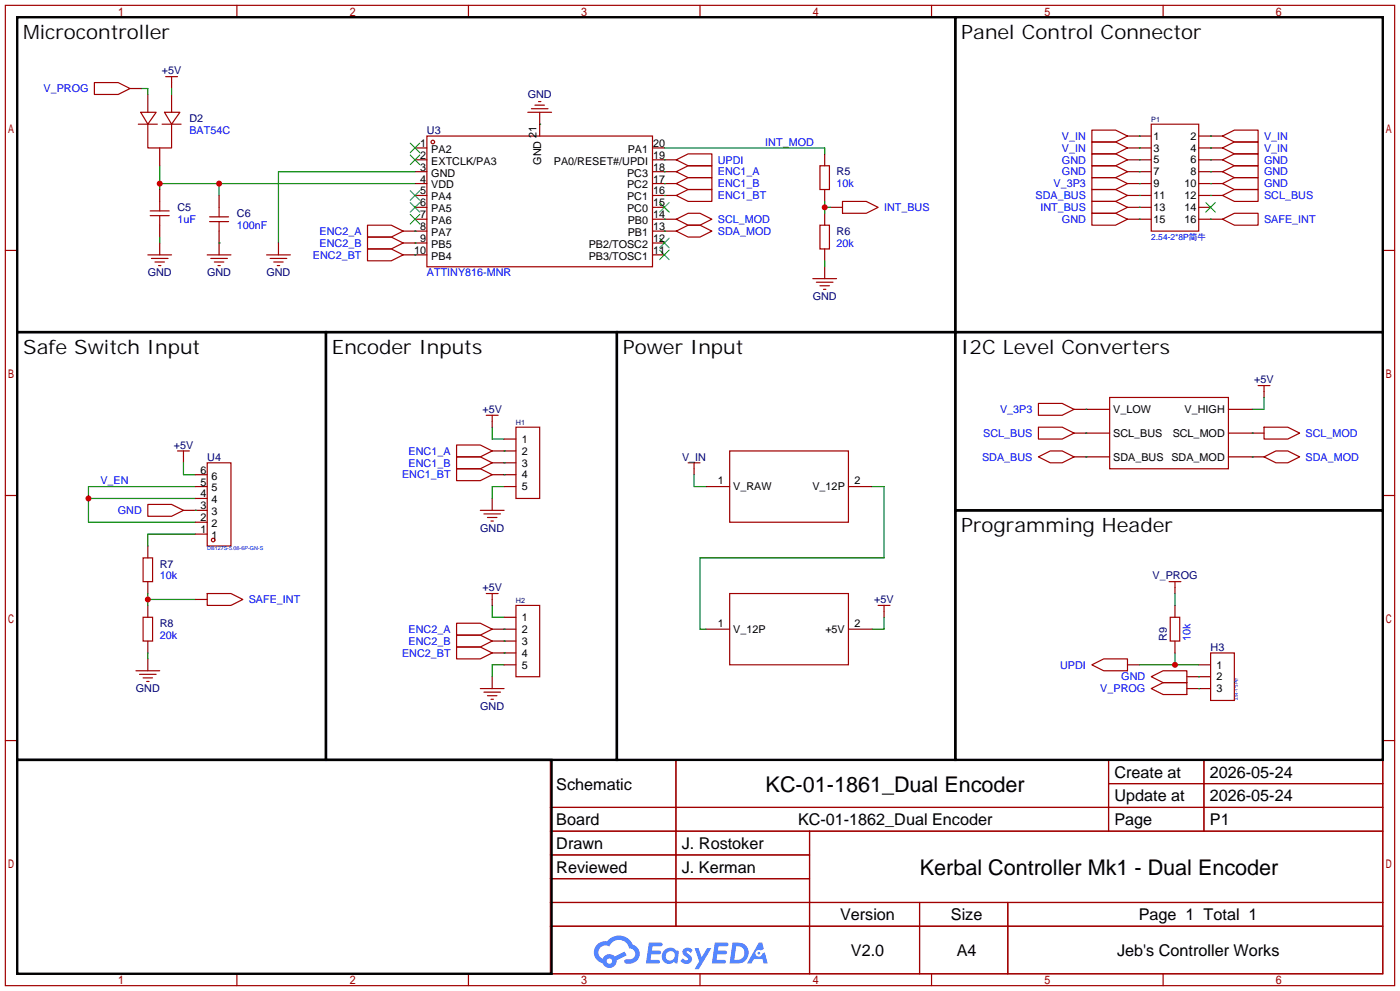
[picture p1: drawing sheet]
<svg xmlns="http://www.w3.org/2000/svg" width="299mm" height="212mm" viewBox="0 0 299 212" stroke-linecap="round" stroke-linejoin="round" font-family="sans-serif">
<g fill="none" stroke="#a10000" stroke-width=".25">
<path d="M1.1 1.1h297.2v209.6h-297.2zM3.7 3.7h292.1v204.5h-292.1zM50.7 1.1v2.6M100.2 1.1v2.6M149.7 1.1v2.6M199.3 1.1v2.6M248.8 1.1v2.6M1.1 53.5h2.6M295.8 53.5h2.5M1.1 105.9h2.6M295.8 105.9h2.5M1.1 158.3h2.6"/>
<path d="M295.8 158.3h2.5M117.7 162.4h178.1v45.8h-178.1zM117.7 172.6h178.1M117.7 177.7h178.1M144.6 162.4v35.6M173.2 177.7v30.5M237.1 162.4v15.3M237.1 167.5h58.7M257.5 162.4v15.3M117.7 182.8h55.5M117.7 192.9h178.1M117.7 187.8h55.5"/>
<path d="M117.7 198h178.1M196.7 192.9v15.3M215.6 192.9v15.3M50.7 208.2v2.5M100.2 208.2v2.5M149.7 208.2v2.5M199.3 208.2v2.5M248.8 208.2v2.5"/>
</g>
<g fill="#5487ff">
<path d="M146.3 202.8a1.3 1.3 0 0 1 1.8 .3l-.4 .6a.54 .54 0 0 0-.9-.2l.1 .2a1.28 1.28 0 0 1 .8 2 1.53 1.53 0 0 1-2.2-.3l.6-.6 .7 .5a.31 .31 0 0 0 .4-.3 .31 .31 0 0 0-.3-.3 1.12 1.12 0 0 1-.6-1.9z"/>
<path d="M148.6 202.7h.8l.7 1.9 1.2-1.9h.9l-2.7 4.5h-.9l.9-1.7z"/>
<path d="M138.8 201.5h1.6a1.31 1.31 0 0 1 1.3 .2 .4 .4 0 0 1-.4 .6h-1.7l-.2 .9h1.7a.4 .4 0 0 1 .3 .4 .4 .4 0 0 1-.4 .4h-1.7l-.1 1.2h1.3a.46 .46 0 0 1 .5 .1 .46 .46 0 0 1 .1 .5l-.3 .2h-2.6z"/>
<path d="M152.9 201.5h1.6a1.32 1.32 0 0 1 1.3 .2 .39 .39 0 0 1-.4 .6h-1.7l-.2 .9h1.7a.4 .4 0 0 1 .3 .4 .4 .4 0 0 1-.4 .4h-1.7l-.1 1.2h1.3a.46 .46 0 0 1 .5 .1 .46 .46 0 0 1 .1 .5l-.3 .2h-2.6z"/>
<path d="M162.3 201.5h.7l.4 1.3-.7 .4a.75 .75 0 0 0-1.1 .3 .75 .75 0 0 0 .5 1 .75 .75 0 0 0 1-.6l.5-.3 .6 2.4h-.8l-.3-1h-1.8l-.6 1h-.9z"/>
<path d="M156.7 201.5l-.6 4.5h1.4a2.27 2.27 0 0 0 2.6-2.3 2.27 2.27 0 0 0-2.7-2.2zM157.5 202.3a1.5 1.5 0 0 1 1.8 1.5 1.5 1.5 0 0 1-2 1.4h-.2z"/>
<path d="M142.1 203.1a1.6 1.6 0 0 0-.3 2.3 1.6 1.6 0 0 0 2.3 .2l.8 .4 .3-2.5-.2-.3h-.4a1.58 1.58 0 0 0-2.5-.1zM142.7 203.6a.98 .98 0 0 1 1.6 .5 .98 .98 0 0 1-1 1.2 .94 .94 0 0 1-.9-.6 .94 .94 0 0 1 .3-1.1z"/>
<path d="M127.8 201.9a2.37 2.37 0 0 0 1.1 4 1.54 1.54 0 0 0 1.8 1 1.54 1.54 0 0 0 1.2-1.6l2.2-1.1-.5-.8-2.1 1.1a1.57 1.57 0 0 0-2.6 .4 1.5 1.5 0 0 1-.7-2.1 1.5 1.5 0 0 1 2.1-.5 2.23 2.23 0 0 1 2.3-1.4 2.23 2.23 0 0 1 2 1.8 1.16 1.16 0 0 1 1.3 1.1 1.16 1.16 0 0 1-1.1 1.3h-.7a.47 .47 0 0 0-.6 .3 .47 .47 0 0 0 .5 .6 2.17 2.17 0 0 0 2.5-1 2.17 2.17 0 0 0-.4-2.7l-.8-.4a3.2 3.2 0 0 0-5.4-.7l-1.1 .1zM129.8 205.4a.58 .58 0 0 1 1.1 0 .58 .58 0 0 1-1.1 0z"/>
<circle cx="162.3" cy="203.8" r=".28"/>
</g>
<g fill="none" stroke="#a10000" stroke-width=".25">
<path d="M91.3 29.1h48.3v27.9h-48.3zM112.9 24h5.1M113.7 23.2h3.5M114.4 22.5h2.1M115.2 21.7h.5M144.7 34.2l2.5-1.3h5.1v2.5h-5.1zM144.7 46.9l2.5-1.3h2.5l2.6 1.3-2.6 1.2h-2.5zM144.7 49.4l2.5-1.3h2.5l2.6 1.3-2.6 1.3h-2.5zM180.2 43.1h5.1l2.5 1.2-2.5 1.3h-5.1z"/>
<circle cx="92.6" cy="30.4" r=".38"/>
</g>
<g fill="none" stroke="#870000" stroke-width=".25">
<path d="M88.8 31.6h2.5M88.8 34.2h2.5M88.8 36.7h2.5M88.8 39.2h2.5M115.4 24v5.1M139.6 31.6h2.5M139.6 34.2h5.1M139.6 36.7h2.5M139.6 39.2h2.5M88.8 41.8h2.5M88.8 44.3h2.5M88.8 46.9h2.5"/>
<path d="M88.8 49.4h2.5M88.8 51.9h2.5M88.8 54.5h2.5M139.6 41.8h2.5M139.6 44.3h2.5M139.6 46.9h5.1M139.6 49.4h5.1M139.6 51.9h2.5M139.6 54.5h2.5M177.7 44.3h2.5"/>
</g>
<g fill="none" stroke="#3c3" stroke-width=".25">
<path d="M87.8 30.6l2 2M87.8 33.1l2 2.1M89.8 30.6l-2 2M89.8 33.1l-2 2.1M87.8 40.8l2 2M87.8 43.3l2 2M87.8 45.8l2 2.1M89.8 40.8l-2 2M89.8 43.3l-2 2M89.8 45.8l-2 2.1M141.1 53.5l2 2M141.1 50.9l2 2.1"/>
<path d="M141.1 43.3l2 2M143.1 53.5l-2 2M143.1 50.9l-2 2.1M143.1 43.3l-2 2"/>
</g>
<path d="M3.7 3.7h200.6v67.3h-200.6zM204.3 3.7h91.5v67.3h-91.5z" fill="none" stroke="#000" stroke-width=".51"/>
<path d="M34.2 39.2h54.6M34.2 35.4v5.1M46.9 39.2v2.6M115.4 26.5h.1" fill="none" stroke="#008700" stroke-width=".25"/>
<g fill="#c00">
<circle cx="34.2" cy="39.2" r=".63"/>
<circle cx="46.9" cy="39.2" r=".63"/>
</g>
<g fill="none" stroke="#008700" stroke-width=".25">
<path d="M88.8 36.7h-29.2v15.2M142.1 34.2h.1M34.2 50.7v1.2M46.9 51.9h.1M142.1 46.9h.1M142.1 49.4h.1M232.3 87.5h.1M232.3 97.7h.1M232.3 92.6h.1M267.8 97.7h.1M267.8 92.6h.1M270.4 85v2.5h-2.6"/>
<path d="M148.5 101.5v2.5h2.5M186.6 104h2.5v15.3h-39.4v15.2h1.3M251.3 139.6v2.5M243.7 142.1h12.7"/>
</g>
<g fill="none" stroke="#870000" stroke-width=".25">
<path d="M34.2 40.5v2.6M34.2 48.1v2.6M34.2 51.9v2.6M46.9 41.8v2.5M46.9 49.4v5.1M59.6 51.9v2.6M229.7 87.5h7.7M229.7 97.7h7.7M229.7 92.6h7.7M262.8 87.5h5M262.8 97.7h7.6M262.8 92.6h7.6"/>
<path d="M270.4 83.7v1.3M148.5 100.2v1.3M151 104h5.1M181.5 104h5.1M151 134.5h5.1M181.5 134.5h5.1M241.2 142.1h2.5M256.4 147.2h2.6M256.4 142.1h2.6M256.4 144.7h2.6"/>
</g>
<g fill="none" stroke="#a10000" stroke-width=".25">
<path d="M31.6 54.5h5.1M32.1 46.1h4.1M32.1 45.1h4.1M32.4 55.2h3.5M33.1 56h2.1M33.9 56.8h.5M34.2 43.1v2M34.2 46.1v2M44.3 54.5h5.1M44.8 46.4h4.1M44.8 47.4h4.1M45.1 55.2h3.5"/>
<path d="M45.8 56h2.1M46.6 56.8h.5M46.9 44.3v2.1M46.9 47.4v2M57 54.5h5.1M57.8 55.2h3.5M58.5 56h2.1M59.3 56.8h.5M147.2 98.9h2.5M148.5 98.9v1.3M156.1 96.4h25.4v15.2h-25.4zM222.1 86.2h5.1l2.5 1.3-2.5 1.3h-5.1z"/>
<path d="M222.1 97.7l2.6-1.3h2.5l2.5 1.3-2.5 1.2h-2.5zM222.1 91.3h5.1l2.5 1.3-2.5 1.3h-5.1zM237.4 85h25.4v15.2h-25.4zM269.1 82.4h2.6M270.4 97.7l2.5-1.3h2.6l2.5 1.3-2.5 1.2h-2.6zM270.4 91.3h5.1l2.5 1.3-2.5 1.3h-5.1zM270.4 82.4v1.3M156.1 126.9h25.4v15.2h-25.4zM259 139.6h5v10.1h-5zM233.6 142.1l2.5-1.3h5.1v2.6h-5.1z"/>
</g>
<path d="M204.3 71h91.5v38.1h-91.5z" fill="none" stroke="#000" stroke-width=".51"/>
<circle cx="251.3" cy="142.1" r=".63" fill="#c00"/>
<g fill="none" stroke="#870000" stroke-width=".25">
<path d="M27.8 18.9h2.6M36.7 17.7v1.2M31.6 20.2v3.8M34.2 31.6v3.8M36.7 20.2v3.8M176.4 32.9v2.5M176.4 40.5v2.6M176.4 45.6v2.5M176.4 53.2v2.6M189.1 130.7v1.3M251.3 125.6v1.3M251.3 129.4v2.6"/>
<path d="M251.3 137v2.6M253.9 144.7h2.5M253.9 147.2h2.5"/>
</g>
<g fill="none" stroke="#a10000" stroke-width=".25">
<path d="M20.2 17.7h5.1l2.5 1.2-2.5 1.3h-5.1zM35.4 16.4h2.6M36.7 16.4v1.3M29.6 26.5h4.1M30.1 24h3.3l-1.8 2.5zM31.6 26.5v5.1h5.1v-5.1M34.7 26.5h4M35.2 24h3.3l-1.8 2.5zM175.4 35.4h2v5.1h-2zM175.4 48.1h2v5.1h-2zM187.8 129.4h2.6M189.1 129.4v1.3"/>
<path d="M250.1 124.3h2.5M250.3 132h2v5h-2zM251.3 124.3v1.3M246.3 144.7l2.5-1.3h5.1v2.5h-5.1zM246.3 147.2l2.5-1.3h5.1v2.6h-5.1z"/>
</g>
<path d="M30.4 18.9h1.2v1.3M36.7 18.9v1.3M142.1 31.6h34.3v1.3M176.4 43.1v2.5M176.4 44.3h1.3M189.1 132v2.5h-2.5M251.3 126.9v2.5M256.4 144.7h.1M256.4 147.2h.1" fill="none" stroke="#008700" stroke-width=".25"/>
<circle cx="176.4" cy="44.3" r=".63" fill="#c00"/>
<g fill="none" stroke="#870000" stroke-width=".25">
<path d="M241.2 29.1h5.1M241.2 31.6h5.1M241.2 34.2h5.1M241.2 36.7h5.1M241.2 39.2h5.1M256.4 29.1h5.1M256.4 31.6h5.1M256.4 34.2h5.1M256.4 36.7h5.1M256.4 39.2h5.1M176.4 57v2.6M241.2 41.8h5.1"/>
<path d="M241.2 44.3h5.1M241.2 46.9h5.1M256.4 41.8h5.1M256.4 44.3h2.6M256.4 46.9h2.6M39.2 97.7v1.2M105.3 90v1.3M105.3 96.4h5.1M105.3 98.9h5.1M107.8 93.9h2.6M31.6 116.7v2.6M105.3 106.6v2.5"/>
<path d="M105.3 101.5h5.1M107.8 104h2.6M31.6 124.3v2.6M105.3 128.1v1.3M105.3 134.5h5.1M105.3 137h5.1M105.3 139.6h5.1M107.8 132h2.6M105.3 144.7v2.5M107.8 142.1h2.6"/>
</g>
<g fill="none" stroke="#a10000" stroke-width=".25">
<path d="M233.6 38h5l2.6 1.2-2.6 1.3h-5zM233.6 27.8h5l2.6 1.3-2.6 1.3h-5zM233.6 30.4h5l2.6 1.2-2.6 1.3h-5zM233.6 32.9h5l2.6 1.3-2.6 1.2h-5zM233.6 35.4h5l2.6 1.3-2.6 1.3h-5zM246.3 26.5h10.1v22.9h-10.1zM261.5 31.6l2.5-1.2h5.1v2.5h-5.1zM261.5 29.1l2.5-1.3h5.1v2.6h-5.1zM261.5 34.2l2.5-1.3h5.1v2.5h-5.1zM261.5 36.7l2.5-1.3h5.1v2.6h-5.1zM261.5 39.2l2.5-1.2h5.1v2.5h-5.1zM173.9 59.6h5"/>
<path d="M233.6 45.6h5l2.6 1.3-2.6 1.2h-5zM233.6 43.1h5l2.6 1.2-2.6 1.3h-5zM233.6 40.5h5l2.6 1.3-2.6 1.3h-5zM261.5 41.8l2.5-1.3h5.1v2.6h-5.1zM174.6 60.3h3.6M175.4 61.1h2M176.1 61.8h.6M38 96.4h2.5M39.2 96.4v1.3M97.7 95.1h5l2.6 1.3-2.6 1.3h-5zM97.7 97.7h5l2.6 1.2-2.6 1.3h-5zM104 88.8h2.6"/>
<path d="M105.3 88.8v1.2M110.4 91.3h5v15.3h-5zM30.6 119.3h2v5h-2zM97.7 100.2h5l2.6 1.3-2.6 1.2h-5zM102.7 109.1h5.1M103.5 109.9h3.6M104.3 110.6h2M105 111.4h.5M97.7 133.2h5l2.6 1.3-2.6 1.3h-5zM97.7 135.8h5l2.6 1.2-2.6 1.3h-5zM97.7 138.3h5l2.6 1.3-2.6 1.2h-5zM104 126.9h2.6"/>
<path d="M105.3 126.9v1.2M110.4 129.4h5v15.3h-5zM102.7 147.2h5.1M103.5 148h3.6M104.3 148.7h2M105 149.5h.5"/>
</g>
<g fill="none" stroke="#008700" stroke-width=".25">
<path d="M243.7 39.2h.1M243.7 29.1h.1M243.7 31.6h.1M243.7 34.2h.1M243.7 36.7h.1M259 31.6h.1M259 29.1h.1M259 34.2h.1M259 36.7h.1M259 39.2h.1M176.4 55.8v1.2M243.7 46.9h.1"/>
<path d="M243.7 44.3h.1M243.7 41.8h.1M259 41.8h.1M39.2 98.9v2.6h2.6M105.3 91.3v2.6h2.5M107.8 96.4h.1M107.8 98.9h.1M18.9 106.6h22.9M41.8 104h-22.9v7.6h22.9M107.8 101.5h.1M107.8 104h-2.5v2.6M105.3 129.4v2.6h2.5"/>
<path d="M107.8 134.5h.1M107.8 137h.1M107.8 139.6h.1M107.8 142.1h-2.5v2.6"/>
</g>
<path d="M257.9 43.3l2.1 2M260 43.3l-2.1 2" fill="none" stroke="#3c3" stroke-width=".25"/>
<path d="M69.7 71h62.3v91.4h-62.3zM132 71h72.3v91.4h-72.3zM204.3 109.1h91.5v53.3h-91.5zM3.7 162.4h114.3v45.8h-114.3z" fill="none" stroke="#000" stroke-width=".51"/>
<circle cx="18.9" cy="106.6" r=".63" fill="#c00"/>
<path d="M39.2 109.1h2.6M31.6 129.4v2.6M31.6 137v2.6" fill="none" stroke="#870000" stroke-width=".25"/>
<path d="M31.6 107.8h5.1l2.5 1.3-2.5 1.3h-5.1zM30.6 132h2v5h-2z" fill="none" stroke="#a10000" stroke-width=".25"/>
<path d="M41.8 114.2h-10.2v2.5M31.6 126.9v2.5M31.6 128.1h10.2" fill="none" stroke="#008700" stroke-width=".25"/>
<circle cx="31.6" cy="128.1" r=".63" fill="#c00"/>
<g fill="none" stroke="#870000" stroke-width=".25">
<path d="M142.1 36.7h2.6M142.1 39.2h2.6M86.2 49.4h2.6M86.2 51.9h2.6M86.2 54.5h2.6M142.1 41.8h2.6M259 46.9h2.5M41.8 114.2h2.5M41.8 111.6h2.5M41.8 109.1h2.5M41.8 106.6h2.5M41.8 104h2.5"/>
<path d="M41.8 101.5h2.5M41.8 128.1h2.5M31.6 140.8v2.6"/>
</g>
<g fill="none" stroke="#a10000" stroke-width=".25">
<path d="M144.7 36.7l2.5-1.3h5.1v2.6h-5.1zM144.7 39.2l2.5-1.2h5.1v2.5h-5.1zM78.6 48.1h5.1l2.5 1.3-2.5 1.3h-5.1zM78.6 50.7h5.1l2.5 1.2-2.5 1.3h-5.1zM78.6 53.2h5.1l2.5 1.3-2.5 1.3h-5.1zM144.7 41.8l2.5-1.3h5.1v2.6h-5.1zM261.5 46.9l2.5-1.3h5.1v2.5h-5.1zM44.3 98.9h5.1v17.8h-5.1zM44.3 126.9h5.1l2.5 1.2-2.5 1.3h-5.1zM29.1 143.4h5.1M29.8 144.1h3.6M30.6 144.9h2"/>
<path d="M31.4 145.7h.5"/>
<circle cx="45.6" cy="115.4" r=".38"/>
</g>
<path d="M142.1 36.7h.1M142.1 39.2h.1M88.8 49.4h.1M88.8 51.9h.1M88.8 54.5h.1M142.1 41.8h.1M259 46.9h.1M41.8 109.1h.1M31.6 139.6v1.2" fill="none" stroke="#008700" stroke-width=".25"/>
<path d="M3.7 71h66v91.4h-66z" fill="none" stroke="#000" stroke-width=".51"/>
<g font-size="4.6">
<text x="163.8" y="169.4">KC-01-1861_Dual Encoder</text>
<text x="196.7" y="187.1">Kerbal Controller Mk1 - Dual Encoder</text>
</g>
<g font-size="4.2">
<text x="5" y="8.3">Microcontroller</text>
<text x="205.6" y="8.3">Panel Control Connector</text>
<text x="5" y="75.6">Safe Switch Input</text>
<text x="71" y="75.6">Encoder Inputs</text>
<text x="133.2" y="75.6">Power Input</text>
<text x="205.6" y="75.6">I2C Level Converters</text>
<text x="205.6" y="113.7">Programming Header</text>
</g>
<g font-size="3.5">
<text x="238.4" y="166.2">Create at</text>
<text x="258.8" y="166.2">2026-05-24</text>
<text x="119" y="168.8">Schematic</text>
<text x="238.4" y="171.3">Update at</text>
<text x="258.8" y="171.3">2026-05-24</text>
<text x="119" y="176.4">Board</text>
<text x="170.7" y="176.4">KC-01-1862_Dual Encoder</text>
<text x="238.4" y="176.4">Page</text>
<text x="258.8" y="176.4">P1</text>
<text x="119" y="181.5">Drawn</text>
<text x="145.9" y="181.5">J. Rostoker</text>
<text x="119" y="186.6">Reviewed</text>
<text x="145.9" y="186.6">J. Kerman</text>
<text x="179.7" y="196.7">Version</text>
<text x="203.4" y="196.7">Size</text>
<text x="243.6" y="196.7">Page 1 Total 1</text>
<text x="182" y="204.3">V2.0</text>
<text x="204.7" y="204.3">A4</text>
<text x="239" y="204.3">Jeb's Controller Works</text>
</g>
<g font-size="2.3" fill="#000080">
<text x="34.6" y="15.9">+5V</text>
<text x="112.9" y="21">GND</text>
<text x="40.5" y="26.1">D2</text>
<text x="91.3" y="28.6">U3</text>
<text x="178.9" y="37.5">R5</text>
<text x="38" y="45.1">C5</text>
<text x="50.7" y="46.4">C6</text>
<text x="178.9" y="50.2">R6</text>
<text x="31.6" y="59.1">GND</text>
<text x="44.3" y="59.1">GND</text>
<text x="57" y="59.1">GND</text>
<text x="173.8" y="64.2">GND</text>
<text x="268.3" y="82">+5V</text>
<text x="103.2" y="88.3">+5V</text>
<text x="37.2" y="95.9">+5V</text>
<text x="44.3" y="98.5">U4</text>
<text x="145.9" y="98.5">V_IN</text>
<text x="102.7" y="113.7">GND</text>
<text x="34.2" y="121.3">R7</text>
<text x="246.5" y="123.9">V_PROG</text>
<text x="103.2" y="126.4">+5V</text>
<text x="187" y="129">+5V</text>
<text x="34.2" y="134">R8</text>
<text x="249.6" y="137" transform="rotate(-90 249.6 137)">R9</text>
<text x="259" y="139.1">H3</text>
<text x="29.1" y="148">GND</text>
<text x="102.7" y="151.8">GND</text>
</g>
<g font-size="2.3" fill="#00f">
<text x="9.3" y="19.7">V_PROG</text>
<text x="40.5" y="28.6">BAT54C</text>
<text x="227.2" y="29.9">V_IN</text>
<text x="270.4" y="29.9">V_IN</text>
<text x="153.5" y="35">UPDI</text>
<text x="163.7" y="31.2">INT_MOD</text>
<text x="227.2" y="32.4">V_IN</text>
<text x="227.2" y="35">GND</text>
<text x="270.4" y="32.4">V_IN</text>
<text x="270.4" y="35">GND</text>
<text x="153.5" y="37.5">ENC1_A</text>
<text x="153.5" y="40.1">ENC1_B</text>
<text x="178.9" y="40.1">10k</text>
<text x="225.4" y="40.1">V_3P3</text>
<text x="227.2" y="37.5">GND</text>
<text x="270.4" y="37.5">GND</text>
<text x="270.4" y="40.1">GND</text>
<text x="38" y="47.7">1uF</text>
<text x="153.5" y="47.7">SCL_MOD</text>
<text x="153.5" y="42.6">ENC1_BT</text>
<text x="189.1" y="45.1">INT_BUS</text>
<text x="221.5" y="42.6">SDA_BUS</text>
<text x="222.5" y="45.1">INT_BUS</text>
<text x="227.2" y="47.7">GND</text>
<text x="270.4" y="42.6">SCL_BUS</text>
<text x="270.4" y="47.7">SAFE_INT</text>
<text x="50.7" y="48.9">100nF</text>
<text x="68.4" y="50.2">ENC2_A</text>
<text x="68.4" y="52.8">ENC2_B</text>
<text x="153.5" y="50.2">SDA_MOD</text>
<text x="178.9" y="52.8">20k</text>
<text x="67" y="55.3">ENC2_BT</text>
<text x="91.3" y="59.1">ATTINY816-MNR</text>
<text x="213.9" y="88.3">V_3P3</text>
<text x="210.3" y="93.4">SCL_BUS</text>
<text x="279.3" y="93.4">SCL_MOD</text>
<text x="87.4" y="97.2">ENC1_A</text>
<text x="87.4" y="99.7">ENC1_B</text>
<text x="210.1" y="98.5">SDA_BUS</text>
<text x="279.3" y="98.5">SDA_MOD</text>
<text x="21.5" y="103.6">V_EN</text>
<text x="86" y="102.3">ENC1_BT</text>
<text x="25.2" y="109.9">GND</text>
<text x="34.2" y="123.9">10k</text>
<text x="53.2" y="129">SAFE_INT</text>
<text x="34.2" y="136.6">20k</text>
<text x="87.4" y="135.3">ENC2_A</text>
<text x="87.4" y="137.8">ENC2_B</text>
<text x="254.7" y="137" transform="rotate(-90 254.7 137)">10k</text>
<text x="86" y="140.4">ENC2_BT</text>
<text x="226.8" y="142.9">UPDI</text>
<text x="235.4" y="148">V_PROG</text>
<text x="239.9" y="145.5">GND</text>
</g>
<g font-size="2.3">
<text x="114.7" y="29.6" transform="rotate(-90 114.7 29.6)">21</text>
<text x="246.8" y="29.9">1</text>
<text x="254.6" y="29.9">2</text>
<text x="89.9" y="31.4">1</text>
<text x="89.9" y="33.9">2</text>
<text x="92.3" y="32.7">PA2</text>
<text x="92.3" y="35.2">EXTCLK/PA3</text>
<text x="115.7" y="35.2" transform="rotate(-90 115.7 35.2)">GND</text>
<text x="118.5" y="35.2">PA0/RESET#/UPDI</text>
<text x="134.3" y="32.7">PA1</text>
<text x="139.7" y="33.9">19</text>
<text x="139.7" y="31.4">20</text>
<text x="246.8" y="32.4">3</text>
<text x="246.8" y="34.9">5</text>
<text x="254.6" y="32.4">4</text>
<text x="254.6" y="34.9">6</text>
<text x="89.9" y="36.5">3</text>
<text x="89.9" y="39">4</text>
<text x="89.9" y="41.6">5</text>
<text x="92.3" y="37.7">GND</text>
<text x="92.3" y="40.3">VDD</text>
<text x="134.1" y="40.3">PC2</text>
<text x="134.1" y="37.7">PC3</text>
<text x="139.7" y="41.6">16</text>
<text x="139.7" y="39">17</text>
<text x="139.7" y="36.5">18</text>
<text x="246.8" y="37.5">7</text>
<text x="246.8" y="40">9</text>
<text x="253.3" y="40">10</text>
<text x="254.6" y="37.5">8</text>
<text x="89.9" y="44.1">6</text>
<text x="89.9" y="46.6">7</text>
<text x="92.3" y="42.8">PA4</text>
<text x="92.3" y="45.4">PA5</text>
<text x="92.3" y="47.9">PA6</text>
<text x="134.1" y="45.4">PC0</text>
<text x="134.1" y="42.8">PC1</text>
<text x="134.3" y="47.9">PB0</text>
<text x="139.7" y="46.6">14</text>
<text x="139.7" y="44.1">15</text>
<text x="246.8" y="42.6">11</text>
<text x="246.8" y="45.1">13</text>
<text x="246.8" y="47.6">15</text>
<text x="253.3" y="42.6">12</text>
<text x="253.3" y="45.1">14</text>
<text x="253.3" y="47.6">16</text>
<text x="89.9" y="49.2">8</text>
<text x="89.9" y="51.7">9</text>
<text x="92.3" y="50.4">PA7</text>
<text x="92.3" y="53">PB5</text>
<text x="125.9" y="53">PB2/TOSC2</text>
<text x="134.3" y="50.4">PB1</text>
<text x="139.7" y="51.7">12</text>
<text x="139.7" y="49.2">13</text>
<text x="88.6" y="54.3">10</text>
<text x="92.3" y="55.5">PB4</text>
<text x="125.9" y="55.5">PB3/TOSC1</text>
<text x="139.7" y="54.3">11</text>
<text x="238.1" y="88.3">V_LOW</text>
<text x="253.4" y="88.3">V_HIGH</text>
<text x="111.6" y="94.6">1</text>
<text x="238.1" y="93.4">SCL_BUS</text>
<text x="250.8" y="93.4">SCL_MOD</text>
<text x="42.9" y="101.2">6</text>
<text x="111.6" y="97.2">2</text>
<text x="111.6" y="99.7">3</text>
<text x="238.1" y="98.5">SDA_BUS</text>
<text x="250.6" y="98.5">SDA_MOD</text>
<text x="42.9" y="106.3">4</text>
<text x="42.9" y="103.8">5</text>
<text x="45.3" y="107.6">4</text>
<text x="45.3" y="105.1">5</text>
<text x="45.3" y="102.5">6</text>
<text x="111.6" y="102.3">4</text>
<text x="111.6" y="104.8">5</text>
<text x="153.5" y="103.6">1</text>
<text x="156.8" y="104.8">V_RAW</text>
<text x="173.8" y="104.8">V_12P</text>
<text x="182.8" y="103.6">2</text>
<text x="42.9" y="113.9">1</text>
<text x="42.9" y="111.4">2</text>
<text x="42.9" y="108.9">3</text>
<text x="45.3" y="112.7">2</text>
<text x="45.3" y="110.1">3</text>
<text x="45.3" y="115.2">1</text>
<text x="111.6" y="132.7">1</text>
<text x="111.6" y="135.3">2</text>
<text x="111.6" y="137.8">3</text>
<text x="153.5" y="134">1</text>
<text x="156.8" y="135.3">V_12P</text>
<text x="176.5" y="135.3">+5V</text>
<text x="182.8" y="134">2</text>
<text x="111.6" y="140.4">4</text>
<text x="111.6" y="142.9">5</text>
<text x="260.2" y="142.9">1</text>
<text x="260.2" y="148">3</text>
<text x="260.2" y="145.4">2</text>
</g>
<text font-size="1.8" fill="#00f" x="246.3" y="51.4">2.54-2*8P简牛</text>
<g font-size="1.6" fill="#000080">
<text x="246.3" y="26.1">P1</text>
<text x="110.4" y="90.9">H1</text>
<text x="110.4" y="129">H2</text>
</g>
<text font-size="1.2" fill="#00f" x="44.3" y="117.5">DB127S-5.08-6P-GN-S</text>
<text font-size=".9" fill="#00f" x="264.8" y="149.7" transform="rotate(-90 264.8 149.7)">2.54-1*3P针</text>
</svg>
